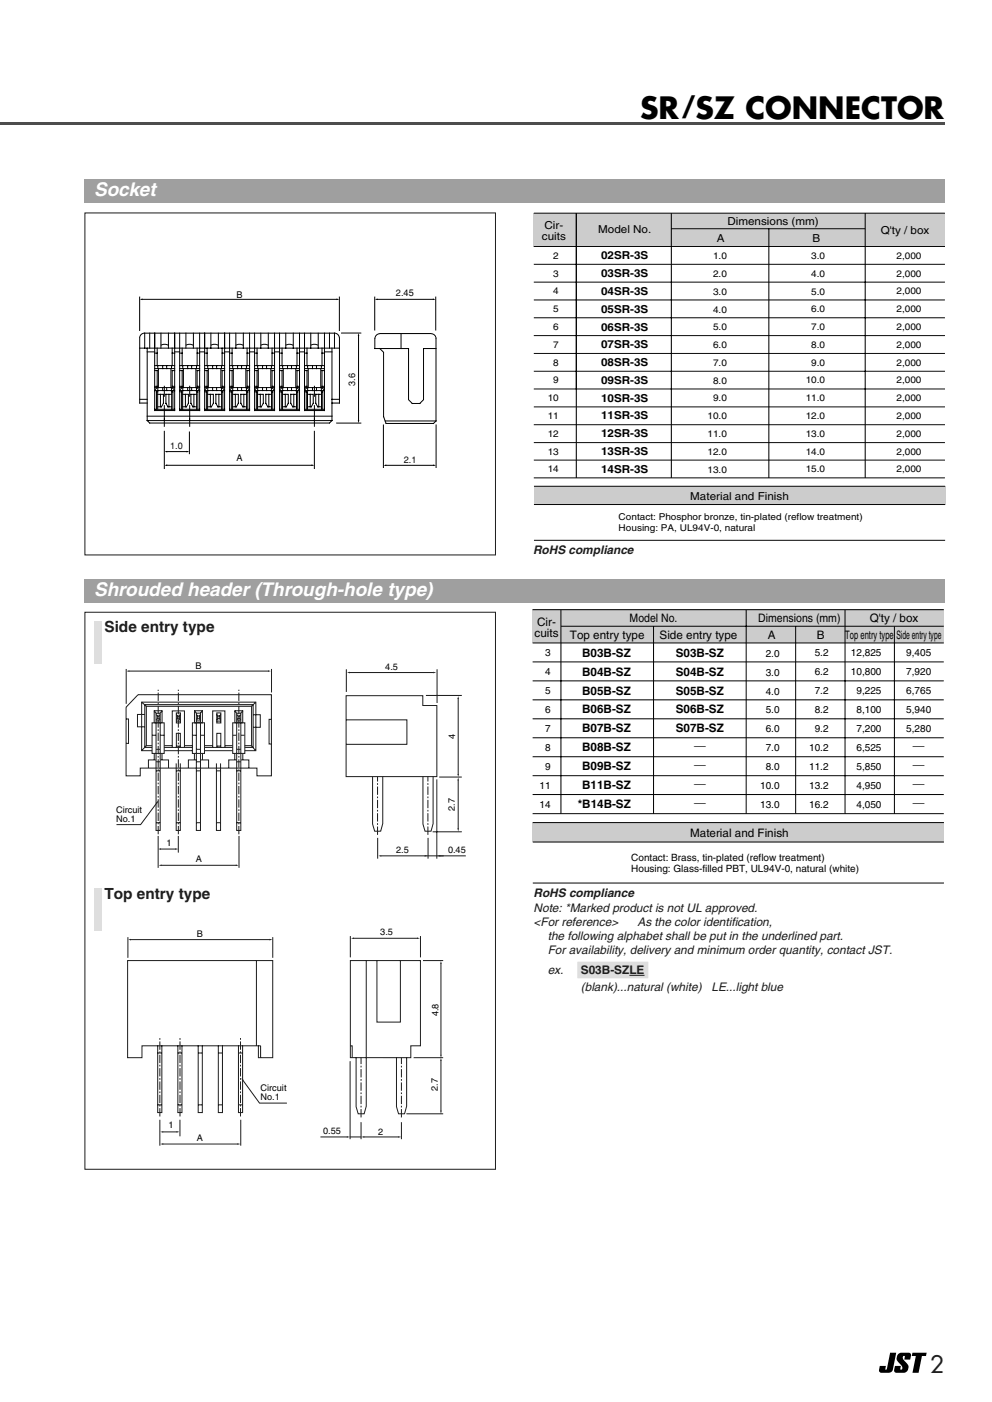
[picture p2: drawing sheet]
<svg xmlns="http://www.w3.org/2000/svg" width="210mm" height="297mm" viewBox="0 0 210 297" stroke-linecap="round" stroke-linejoin="round" font-family="sans-serif">
<path d="M188.3 286.3h1.3l-.7 3.6a.9 .9 0 0 1-.9 .6h-1.5a.49 .49 0 0 1-.5-.6l.2-.8h1.3l-.2 .7h.3zM190.1 286.5l.6-.2h1.6a.49 .49 0 0 1 .5 .6l-.2 .8h-1.3l.2-.7a.48 .48 0 0 0-.5 .4 .48 .48 0 0 0 .3 .5 1.54 1.54 0 0 1 .5 2.4l-.6 .2h-1.5a.49 .49 0 0 1-.5-.6l.2-.8h1.2l-.1 .7a.48 .48 0 0 0 .5-.4 .48 .48 0 0 0-.4-.5 1.54 1.54 0 0 1-.5-2.4zM193.1 286.3h3l-.2 .7h-.8l-.7 3.5h-1.3l.7-3.5h-.9z" fill="#000"/>
<path d="M0 26h199.8v.5h-199.8z" fill="#4d4d4d"/>
<g fill="none" stroke="#000" stroke-width=".21">
<path d="M29.5 62.8v7.2M29.6 73.7h42.2M29.6 71.6v13.7h1.5M30 63.3h41.3M30.6 70.5a1.06 1.06 0 0 0-1.1 1M30.6 70.5v3.2M30.6 70.5h40.2v3.2M31.1 73.7v15.3M31.1 74.5h1.6M31.7 70.5v3.2M32.7 77.4h4.3M32.7 74.7h.6"/>
<path d="M32.7 78h4.3M32.7 70.5v16.4h4.3v-16.4M32.7 78.4h.6v3.4h-.6M33.3 73.7v3.7M33.4 77.4v.6M33.5 78v4M34 73.1a1.53 1.53 0 0 1 1.6 0M34.1 70.5v3.2M34.4 77.4v.6M35.3 77.4v.6M35.6 70.5v3.2M36.2 78v4"/>
<path d="M36.3 77.4v.6M36.4 74.7h.6M36.4 73.7v3.7M37 74.5h1M37 78.4h-.6v3.4h.6M38 70.5v16.4h4.2v-16.4M38 77.4h4.2M38 74.7h.5M38 78h4.2M38 78.4h.5v3.4h-.5M38.5 73.7v3.7M38.7 77.4v.6"/>
<path d="M38.8 78v4M39.3 73.1a1.53 1.53 0 0 1 1.6 0M39.3 70.5v3.2M39.7 77.4v.6M40.6 77.4v.6M40.9 70.5v3.2M41.4 78v4M41.6 77.4v.6M41.7 74.7h.5M41.7 73.7v3.7M42.2 78.4h-.5v3.4h.5M42.2 74.5h1.1"/>
<path d="M43.3 78.4h.5v3.4h-.5M43.3 70.5v16.4h4.2v-16.4M43.3 77.4h4.2M43.3 74.7h.5M43.3 78h4.2M43.8 73.7v3.7M44 77.4v.6M44.1 78v4h.1M44.6 73.1a1.53 1.53 0 0 1 1.6 0M44.6 70.5v3.2M45 77.4v.6M45.8 77.4v.6"/>
<path d="M46.2 70.5v3.2M46.7 78v4h-.1M46.9 77.4v.6M47 73.7v3.7M47 74.7h.5M47.5 78.4h-.5v3.4h.5M47.5 74.5h1.1M48.6 70.5v16.4h4.2v-16.4M48.6 78.4h.5v3.4h-.5M48.6 77.4h4.2M48.6 74.7h.5M48.6 78h4.2"/>
<path d="M49.1 73.7v3.7M49.2 77.4v.6M49.4 78v4h.1M49.9 73.1a1.53 1.53 0 0 1 1.6 0M49.9 70.5v3.2M50.3 77.4v.6M51.1 77.4v.6M51.5 70.5v3.2M52 78v4h-.1M52.1 77.4v.6M52.3 74.7h.5M52.3 73.7v3.7"/>
<path d="M52.8 78.4h-.5v3.4h.5M52.8 74.5h1.1M53.9 77.4h4.2M53.9 74.7h.5M53.9 78h4.2M53.9 70.5v16.4h4.2v-16.4M53.9 78.4h.5v3.4h-.5M54.4 73.7v3.7M54.5 77.4v.6M54.7 78l-.1 4h.2M55.2 73.1a1.53 1.53 0 0 1 1.6 0M55.2 70.5v3.2"/>
<path d="M55.6 77.4v.6M56.4 77.4v.6M56.8 70.5v3.2M57.3 78v4h-.1M57.4 77.4v.6M57.6 74.7h.5M57.6 73.7v3.7M58.1 74.5h1M58.1 78.4h-.5v3.4h.5M59.1 78.4h.6v3.4h-.6M59.1 70.5v16.4h4.3v-16.4M59.1 77.4h4.3"/>
<path d="M59.1 74.7h.6M59.1 78h4.3M59.7 73.7v3.7M59.8 77.4v.6M59.9 78v4h.1M60.5 73.1a1.53 1.53 0 0 1 1.5 0M60.5 70.5v3.2M60.8 77.4v.6M61.7 77.4v.6M62.1 70.5v3.2M62.6 78v4h-.1M62.7 77.4v.6"/>
<path d="M62.8 74.7h.6M62.8 73.7v3.7M63.4 78.4h-.6v3.4h.6M63.4 74.5h1M64.4 70.5v16.4h4.3v-16.4M64.4 78.4h.6v3.4h-.6M64.4 77.4h4.3M64.4 74.7h.6M64.4 78h4.3M65 73.7v3.7M65.1 77.4v.6M65.2 78v4h.1"/>
<path d="M65.7 73.1a1.53 1.53 0 0 1 1.6 0M65.8 70.5v3.2M66.1 77.4v.6M67 77.4v.6M67.3 70.5v3.2M67.9 78l-.1 4h-.1M68 77.4v.6M68.1 74.7h.6M68.1 73.7v3.7M68.7 78.4h-.6v3.4h.6M68.7 74.5h1.5M69.7 70.5v3.2"/>
<path d="M70.2 73.7v15.3M70.7 70.5a1.06 1.06 0 0 1 1.1 1M71.8 62.8v7.2M71.8 71.6v13.7h-1.6M72.2 70.5h4.3M75.9 71v18M79.3 62.8v7.1M79.3 71.6v2.2h7.1v10.8l.8 .8h1.6l.8-.8v-10.8h2.7M79.8 63.3h11.9M80.4 70.6h10.8M80.4 73.8l.8 .8v13.6l.5 1.4h10l.6-.5M80.4 70.6a1.05 1.05 0 0 0-1.1 1.1"/>
<path d="M84.9 70.6v3.2M91.2 70.6a1.05 1.05 0 0 1 1.1 1.1M92.2 62.8v7.1M92.3 71.6v17.5M29.6 84.5h1.5M31.1 89l.6 .5h38l.5-.5M31.1 88.1h39.1M31.1 89h39.1M32.7 82h4.3M32.7 86.6h4.3M33.1 86.6v-3.7h.3v3.7M33.4 83.4h1.2v2l-.4 .7h-.8"/>
<path d="M33.4 82v.7M33.6 82.6l-.3 .3M33.6 82h-.1M33.9 83.4v2.7M34.4 82v.7M34.8 91.2v8.1M35.3 82v.7M35.3 95.6h4.3M35.3 98.5h30.7M35.7 83.4v2.7M36 82.6l.3 .3M36 82h.1"/>
<path d="M36.3 82v.7M36.3 83.4h-1.2v2l.4 .7h.8M36.3 86.6v-3.7h.3v3.7M36.9 82.6v.3M37 82.7l-4.2-.1-.1 .3M38 82h4.2M38 82.9h.4v3.7M38 86.6h4.2M38.6 82.9v3.7M38.6 83.4h1.3v2l-.5 .7h-.8M38.7 82v.7M38.9 82h-.1"/>
<path d="M38.9 82.6l-.3 .3M39.2 83.4v2.7M39.7 82v.7M40.1 91.3v4.8M40.6 82v.7M41 83.4v2.7M41.3 82.6l.3 .3M41.3 82h.1M41.6 82v.7M41.6 86.6v-3.7h.3v3.7M41.6 83.4h-1.2v2l.4 .7h.8M42.2 82.6v.3"/>
<path d="M42.2 82.7l-4.2-.1v.3M43.3 86.6h4.2M43.3 82h4.2M43.3 82.9h.4v3.7M43.9 83.4h1.2v2l-.4 .7h-.8M44 82v.7M44.2 82.6l-.3 .3v3.7M44.5 83.4v2.7M45 82v.7M45.8 82v.7M46.3 83.4v2.7M46.6 82.6l.3 .3"/>
<path d="M46.9 82v.7M46.9 83.4h-1.2v2l.4 .7h.8M46.9 82.9v3.7M46.9 82.9h.3v3.7M47.5 82.6v.3M47.5 82.7l-4.2-.1v.3M48.6 86.6h4.2M48.6 82.7h4.2M48.6 82h4.2M48.6 82.6v.3h.4v3.7M49.2 83.4h1.2v2l-.4 .7h-.8M49.2 82v.7"/>
<path d="M49.5 82.6l-.3 .3v3.7M49.8 83.4v2.7M50.3 82v.7M51.1 82v.7M51.6 83.4v2.7M51.9 82.6l.3 .3M52.1 82v.7M52.2 82.9h.2v3.7M52.2 83.4h-1.2v2l.4 .7h.8M52.2 82.9v3.7M52.7 82.6l.1 .3M53.9 86.6h4.2"/>
<path d="M53.9 82h4.2M53.9 82.7h4.2M53.9 82.6v.3h.3v3.7M54.5 83.4h1.2v2l-.4 .7h-.8M54.5 82v.7M54.8 82.6l-.3 .3v3.7M55.1 83.4v2.7M55.6 82v.7M56.4 82v.7M56.9 83.4v2.7M57.2 82.6l.2 .3M57.4 82v.7"/>
<path d="M57.5 82.9h.2v3.7M57.5 83.4h-1.3v2l.5 .7h.8M57.5 82.9v3.7M58 82.6l.1 .3M59.1 86.6h4.3M59.1 82.7h4.3M59.1 82h4.3M59.2 82.6l-.1 .3h.4v3.7M59.8 83.4h1.2v2l-.4 .7h-.8M59.8 82v.7M60 82.6l-.2 .3v3.7M60.4 83.4v2.7"/>
<path d="M60.8 82v.7M61.7 82v.7M62.2 83.4v2.7M62.5 82.6l.2 .3M62.7 82v.7M62.7 83.4h-1.2v2l.4 .7h.8M62.7 82.9v3.7M62.7 82.9h.3v3.7M63.3 82.6l.1 .3M64.4 86.6h4.3M64.4 82.7h4.3M64.4 82h4.3"/>
<path d="M64.5 82.6l-.1 .3h.4v3.7M65.1 83.4h1.2v2l-.4 .7h-.8M65.1 82v.7M65.3 82.6l-.3 .3 .1 3.7M65.6 83.4v2.7M66.1 82v.7M66.5 91.2v8.1M67 82v.7M67.4 83.4v2.7M67.7 82.6l.3 .3M68 82v.7M68 82.9h.3v3.7"/>
<path d="M68 82.9v3.7M68 83.4h-1.2v2l.4 .7h.8M68.6 82.6v.3M70.2 84.5h1.6M71.1 89.5h5.4M81.1 89.8v9.2M81.5 89.1h10.8M81.6 98.5h10.2M92.3 89.8v9.2"/>
</g>
<path d="M29.5 63.3l.7-.1v.3zM71.2 63.2l.6 .1-.6 .2zM75.9 70.5l.1 .6h-.3zM79.3 63.3l.6-.1v.3zM91.6 63.2l.6 .1-.6 .2zM34.8 98.5l.6-.2v.3zM34.8 95.6l.6-.2v.3zM39.5 95.4l.6 .2-.6 .1zM65.9 98.3l.6 .2-.6 .1zM75.7 88.9h.3l-.1 .6zM81.1 98.5l.6-.2v.3zM91.7 98.3l.6 .2-.6 .1z" fill="#000"/>
<g fill="none" stroke="#000" stroke-width=".21" stroke-dasharray="2 1" stroke-linecap="butt">
<path d="M32.7 82.6l.3-.4 .5-.2M36.1 82l.5 .2 .3 .4M38 82.6l.3-.4 .5-.2M41.4 82l.5 .2 .3 .4M43.3 82.6l.3-.4 .5-.2M46.7 82l.5 .2 .3 .4M48.6 82.6l.3-.4 .5-.2M52 82l.5 .2 .3 .4M53.9 82.6l.3-.4 .4-.2M57.3 82l.5 .2 .2 .4M59.2 82.6l.2-.4 .5-.2M62.6 82l.4 .2 .3 .4"/>
<path d="M64.4 82.6l.3-.4 .5-.2M67.9 82l.4 .2 .3 .4"/>
</g>
<path d="M34.8 81.7v8.5M40.1 81.7v8.5M66.5 81.7v8.5" fill="none" stroke="#000" stroke-width=".21" stroke-dasharray="2.1 2 2.8 0"/>
<path d="M18 45.1h86.8v72.3h-86.8z" fill="none" stroke="#231916" stroke-width=".21"/>
<g fill="#ccc">
<path d="M113 45.1h87v7.1h-87z"/>
<path d="M113 102.9h87v3.9h-87z"/>
</g>
<g fill="none" stroke="#000" stroke-width=".21">
<path d="M113 45.1h87M113 59.7h87M113 52.2h87M113 55.9h87M121.9 45.1v56M142.1 45.1v56M142.1 48.4h41M162.7 48.4v52.7M183.1 45.1v56M113 63.5h87M113 67.2h87M113 71h87"/>
<path d="M113 74.8h87M113 78.6h87M113 82.3h87M113 86.1h87M113 89.9h87M113 93.7h87M113 97.4h87M113 101.1h87M113 106.8h87M113 102.9h87M113 114.3h87"/>
</g>
<path d="M18 129.6h86.8v117.8h-86.8z" fill="none" stroke="#231916" stroke-width=".21"/>
<g fill="#ccc">
<path d="M112.7 129h87v7.1h-87z"/>
<path d="M112.7 174.1h87v4.1h-87z"/>
</g>
<g fill="none" stroke="#000" stroke-width=".21">
<path d="M112.7 129h87M112.7 136.1h87M118.7 129v43.2M118.7 132.5h81M138.3 132.5v39.7M157.9 129v43.2M168.4 132.5v39.7M178.8 129v43.2M189.3 132.5v39.7M112.7 140.1h87M112.7 144.1h87M112.7 148.1h87"/>
<path d="M112.7 152.1h87M112.7 156.1h87M112.7 172.2h87M112.7 160.1h87M112.7 164.1h87M112.7 168.1h87M112.7 174.1h87M112.7 178.2h87M112.7 186.9h87"/>
</g>
<g fill="none" stroke="#231916" stroke-width=".21">
<path d="M26.7 152.2h.5v5.1h-.5M26.7 141.6v7.3M27.2 142h29.6M29.2 147h28.2v17.2h-3v-1.7h-24.7v1.7h-3v-14.5zM30 148.6l1 .9M30.6 151.2h-1.5v2.6h1.5M31 157.8l-1 1.1M32.2 158.9h-2.2v-10.3h24.1v10.3h-2.3M32.2 158.2h-1.6v-9.1h23v9.1h-1.8M32.2 153h2.5v6.4h-2.5zM32.2 157.8h-1.2v-8.3h22.2v8.3h-1.4M32.2 155.6h.8"/>
<path d="M32.6 150.4h1.7v2.6h-1.7zM32.6 150.4l.4 .5M32.6 159.5v1.3M33 150.9h.9v24.8h-.9zM33 158.6h.9M33 152.6h.9M33 151.2l.3 .3M33.3 152.1l-.3 .2M33.3 151.5h.4v.6h-.4zM33.7 152.1l.2 .2M33.9 155.6h.8M33.9 151.2l-.2 .3"/>
<path d="M34.3 159.5v1.3M34.3 150.4l-.4 .5M34.7 158.2h6M34.7 158.9h6M34.7 157.8h1.7M36.4 158.2v-7.8h2.6v7.8M37.3 151.2l.2 .3M37.3 150.9h.9v2.1h-.9zM37.3 152.6h.9M37.3 158.1v-2.9h.9v2.9M37.3 157.9h.8M37.5 152.1l-.2 .2"/>
<path d="M37.5 151.5h.4v.6h-.4zM37.9 152.1l.2 .2M38.1 151.2l-.2 .3M39.1 157.8h1.6M40.7 153h2.6v6.4h-2.6zM40.8 155.6h.7M41.1 159.5v1.3M41.2 150.4h1.6v2.6h-1.6zM41.2 150.4l.3 .5M41.5 150.9h.9v24.8h-.9zM41.5 158.6h.9M41.5 152.6h.9"/>
<path d="M41.6 151.2l.2 .3M41.8 152.1l-.2 .2M41.8 151.5h.4v.6h-.4zM42.2 152.1l.2 .2M42.4 151.2l-.2 .3M42.5 155.6h.8M42.8 159.5v1.3M42.9 150.4l-.5 .5M43.2 158.9h6M43.3 158.2h5.9M43.3 157.8h1.7M45 158.2v-7.8h2.6v7.8"/>
<path d="M45.9 151.2l.2 .3M45.9 150.9h.8v2.1h-.8zM45.9 152.6h.8M45.9 158.1v-2.9h.8v2.9M45.9 157.9h.8M46.1 152.1l-.2 .2M46.1 151.5h.4v.6h-.4zM46.5 152.1l.2 .2M46.7 151.2l-.2 .3M47.6 157.8h1.6M49.2 153h2.6v6.4h-2.6zM49.3 155.6h.7"/>
<path d="M49.7 159.5v1.3M49.7 150.4h1.7v2.6h-1.7zM49.7 150.4l.4 .5M50.1 158.6h.8M50.1 152.6h.8M50.1 150.9h.9v24.8h-.9zM50.1 151.2l.3 .3M50.3 152.1l-.2 .2M50.4 151.5h.4v.6h-.4zM50.8 152.1l.2 .2M51 151.2l-.2 .3M51 155.6h.7"/>
<path d="M51.4 159.5v1.3M51.4 150.4l-.4 .5M53.2 157.8l.9 1.1M53.6 151.2h1.5v2.7h-1.5M54.1 148.6l-.9 .9M57.4 152.2h-.5v5.2h.5M57.4 141.6v4.9M73.2 147.2h16.3v2.1h2.9v15h-19.2zM73.2 152.3h12.9v5.2h-12.9M73.3 141.6v4.8M90.1 147.2h7.6M92.5 141.6v7.2"/>
<path d="M33 160.8h-1.6v1.7M33 174.1h.9M33 163.1h.8M33 161.2h.9M33.5 176.9v6.7M33.9 160.8h1.8v1.7M37.3 161.5v14.2h.9v-14.2M37.3 174.1h.8M37.3 163.1h.8M37.7 176.9v3.5M41.5 160.8h-1.6v1.7M41.5 174.1h.9"/>
<path d="M41.5 163.1h.9M41.5 161.2h.9M42.4 160.8h1.7v1.7M45.8 161.5v14.2h.9v-14.2M45.8 174.1h.9M45.8 163.1h.8M50 160.8h-1.6v1.7M50.1 161.2h.8M50.1 174.1h.8M50.1 163.1h.8M50.6 176.9v6.7M51 160.8h1.7v1.7"/>
<path d="M78.8 164.4v10l.5 1.5h1.2l.5-1.6v-9.9M79.9 177.3v4.4M89.5 164.4v10l.4 1.5h1.3l.4-1.6v-9.9M90.6 177.3v4.4M91.5 176h6.2M92.4 164.9v16.8M92.9 164.4h4.8"/>
</g>
<path d="M33.5 176.6v-30.6M37.7 176.6v-30.6M50.5 176.6v-30.6M79.9 176.7v-12.3M90.5 176.7v-12.3" fill="none" stroke="#231916" stroke-width=".21" stroke-dasharray="1.8 .4 .4 .4" stroke-linecap="butt"/>
<g fill="#231916">
<path d="M56.7 141.8l.6 .2-.6 .2z"/>
<path d="M26.7 142l.7-.1v.3z"/>
</g>
<path d="M33.9 179.7h3.3" fill="none" stroke="#231916" stroke-width=".21"/>
<g fill="#231916">
<path d="M37.1 179.5l.6 .2-.6 .1z"/>
<path d="M33.4 179.7l.7-.2v.3z"/>
</g>
<path d="M34.1 183.1h15.9" fill="none" stroke="#231916" stroke-width=".21"/>
<g fill="#231916">
<path d="M49.9 182.9l.6 .2-.6 .2z"/>
<path d="M33.6 183.1l.6-.2v.4z"/>
</g>
<path d="M33.2 169.8l-3.4 4.7h-5.2" fill="none" stroke="#231916" stroke-width=".21"/>
<path d="M33 169.8l.5-.4-.2 .6z" fill="#231916"/>
<path d="M80.6 181.1h13.3" fill="none" stroke="#231916" stroke-width=".21"/>
<g fill="#231916">
<path d="M89.8 180.9l.7 .2-.7 .2z"/>
<path d="M80.1 181.1l.6-.1v.3z"/>
</g>
<path d="M97 165v10.4" fill="none" stroke="#231916" stroke-width=".21"/>
<g fill="#231916">
<path d="M96.8 175.3h.3l-.1 .6z"/>
<path d="M96.9 164.5l.2 .6h-.3z"/>
</g>
<path d="M97 147.8v16.1" fill="none" stroke="#231916" stroke-width=".21"/>
<g fill="#231916">
<path d="M96.8 163.8h.3l-.1 .6z"/>
<path d="M96.9 147.3l.2 .6h-.3z"/>
</g>
<path d="M73.9 142.3h17.9" fill="none" stroke="#231916" stroke-width=".21"/>
<g fill="#231916">
<path d="M91.7 142.2l.6 .1-.6 .2z"/>
<path d="M73.4 142.3l.6-.1v.3z"/>
</g>
<path d="M93 181.1h5.6" fill="none" stroke="#231916" stroke-width=".21"/>
<path d="M92.5 181.1l.6-.1v.3z" fill="#231916"/>
<g fill="none" stroke="#231916" stroke-width=".21">
<path d="M27.1 198.3v4.4M27.6 198.8h29.6M57.7 198.3v4.4M74.1 198.1v4.5M89 198.1v4.5M27 203.3h30.7v20.5h-3v-2.5h-24.7v2.5h-3zM54.3 203.3v18M74.1 203.3h14.9v18h-2.1v2.5h-12.8zM77.5 203.3v30.8l-.4 1.6h-1.3l-.5-1.5v-10.4M79.8 203.3v13h4.9v-13M89.5 203.3h4.3M33.4 221.3v14.1h.8v-14.1"/>
<path d="M33.4 233.8h.8M33.4 222.8h.8M33.8 237v5.4M37.6 221.3v14.1h.9v-14.1M37.6 233.8h.8M37.6 222.8h.8M38.1 237v3.5M41.9 221.3v14.1h.9v-14.1M41.9 233.8h.9M41.9 222.8h.9M46.2 221.3v14.1h.9v-14.1M46.2 233.8h.8"/>
<path d="M46.2 222.8h.8M50.5 221.3v14.1h.8v-14.1M50.5 233.8h.8M50.5 222.8h.8M50.9 237v5.4M54.7 221.3h.4M55.1 221.3v2.5zM74.1 224.6v16.5M74.1 221.3h.4v2.5M76.4 237.5v3.6M83.9 223.8v10.4l.4 1.5h1.3l.4-1.6v-10.3M84.9 237.5v3.6"/>
<path d="M86 235.7h7.8M87.5 223.8h6.3"/>
</g>
<path d="M33.8 236.3v-16.7M38.1 236.3v-16.7M50.9 236.3v-16.7M76.4 236.5v-12.7M84.9 236.5v-12.7" fill="none" stroke="#231916" stroke-width=".21" stroke-dasharray="1.8 .4 .4 .4" stroke-linecap="butt"/>
<g fill="#231916">
<path d="M57 198.7l.7 .1-.7 .2z"/>
<path d="M27.1 198.8l.6-.1v.3z"/>
</g>
<path d="M74.8 198.6h13.5" fill="none" stroke="#231916" stroke-width=".21"/>
<g fill="#231916">
<path d="M88.2 198.4l.6 .2-.6 .1z"/>
<path d="M74.3 198.6l.6-.2v.3z"/>
</g>
<path d="M93.3 203.9v19.4" fill="none" stroke="#231916" stroke-width=".21"/>
<g fill="#231916">
<path d="M93.1 223.2h.4l-.2 .6z"/>
<path d="M93.3 203.4l.2 .6h-.4z"/>
</g>
<path d="M93.3 224.4v10.8" fill="none" stroke="#231916" stroke-width=".21"/>
<g fill="#231916">
<path d="M93.1 235h.4l-.2 .7z"/>
<path d="M93.3 223.9l.2 .6h-.4z"/>
</g>
<path d="M77 240.6h7.4" fill="none" stroke="#231916" stroke-width=".21"/>
<g fill="#231916">
<path d="M84.3 240.4l.6 .2-.6 .2z"/>
<path d="M76.5 240.6l.6-.2v.4z"/>
</g>
<path d="M34.4 239.5h3.1" fill="none" stroke="#231916" stroke-width=".21"/>
<g fill="#231916">
<path d="M37.4 239.4l.6 .1-.6 .2z"/>
<path d="M33.9 239.5l.6-.1v.3z"/>
</g>
<path d="M34.4 242.1h16" fill="none" stroke="#231916" stroke-width=".21"/>
<g fill="#231916">
<path d="M50.3 241.9l.6 .2-.6 .2z"/>
<path d="M33.9 242.1l.6-.2v.4z"/>
</g>
<path d="M51.4 228.5l3.5 4.9h5.8" fill="none" stroke="#231916" stroke-width=".21"/>
<path d="M51.1 228.1l.5 .4-.3 .2z" fill="#231916"/>
<path d="M67.8 240.6h5.7" fill="none" stroke="#231916" stroke-width=".21"/>
<path d="M73.4 240.4l.6 .2-.6 .2z" fill="#231916"/>
<path d="M74 240.6h2.5" fill="none" stroke="#231916" stroke-width=".21"/>
<g fill="#dcdddd">
<path d="M19.9 188h1.5v9h-1.5z"/>
<path d="M19.9 131.5h1.5v9h-1.5z"/>
</g>
<path d="M17.9 38h182v5h-182z" fill="#9f9fa0"/>
<path d="M122.1 205.3h15.1" fill="none" stroke="#dcdddd" stroke-width="3.5" stroke-linecap="butt"/>
<path d="M133.2 206.4h3.2" fill="none" stroke="#231916" stroke-width=".21"/>
<path d="M17.9 122.5h182v5h-182z" fill="#9f9fa0"/>
<text font-size="6.3" x="135.4" y="25.2">SR SZ CONNECTOR</text>
<text font-size="5.3" x="144.2" y="24.6">/</text>
<text font-size="5" fill="#231916" x="196.8" y="290.5">2</text>
<g font-size="4" fill="#fff">
<text x="19.9" y="41.6">Socket</text>
<text x="19.9" y="126.1">Shrouded header (Through-hole type)</text>
</g>
<g font-size="3.2" fill="#231916">
<text x="22.1" y="133.8">Side entry type</text>
<text x="22.1" y="190.3">Top entry type</text>
</g>
<g font-size="2.5" fill="#231916">
<text x="112.8" y="117.2">RoHS compliance</text>
<text x="112.9" y="189.9">RoHS compliance</text>
<text x="112.9" y="192.9">Note: *Marked product is not UL approved.</text>
<text x="112.9" y="195.9">&lt;For reference&gt;</text>
<text x="134.9" y="195.9">As the color identification,</text>
<text x="115.9" y="198.9">the following alphabet shall be put in the underlined part.</text>
<text x="115.9" y="201.9">For availability, delivery and minimum order quantity, contact JST.</text>
<text x="115.9" y="206.1">ex.</text>
<text x="122.9" y="206.1">S03B-SZLE-</text>
<text x="122.9" y="209.6">(blank)...natural (white)</text>
<text x="150.5" y="209.6">LE...light blue</text>
</g>
<g font-size="2.5">
<text x="133.2" y="131.6">Model No.</text>
<text x="160.4" y="131.6">Dimensions (mm)</text>
<text x="184" y="131.6">Q'ty / box</text>
<text x="113.1" y="134.9">cuits</text>
<text x="113.7" y="132.4">Cir-</text>
<text x="120.6" y="135.3">Top entry type</text>
<text x="139.6" y="135.3">Side entry type</text>
<text x="162.5" y="135.3">A</text>
<text x="172.8" y="135.3">B</text>
<text x="178.9" y="135.3">Top entry type</text>
<text x="189.7" y="135.3">Side entry type</text>
<text x="123.2" y="139">B03B-SZ</text>
<text x="123.2" y="143">B04B-SZ</text>
<text x="143" y="139">S03B-SZ</text>
<text x="143" y="143">S04B-SZ</text>
<text x="123.2" y="147">B05B-SZ</text>
<text x="143" y="147">S05B-SZ</text>
<text x="123.2" y="151">B06B-SZ</text>
<text x="123.2" y="155">B07B-SZ</text>
<text x="143" y="151">S06B-SZ</text>
<text x="143" y="155">S07B-SZ</text>
<text x="123.2" y="159">B08B-SZ</text>
<text x="146.9" y="159">―</text>
<text x="193.2" y="158.9">―</text>
<text x="123.2" y="163">B09B-SZ</text>
<text x="123.2" y="167">B11B-SZ</text>
<text x="146.9" y="163">―</text>
<text x="146.9" y="167">―</text>
<text x="193.2" y="162.9">―</text>
<text x="193.2" y="166.9">―</text>
<text x="122.2" y="171">*B14B-SZ</text>
<text x="146.9" y="171">―</text>
<text x="193.2" y="170.9">―</text>
<text x="146" y="177.2">Material and Finish</text>
</g>
<g font-size="2.3">
<text x="153.9" y="47.6">Dimensions (mm)</text>
<text x="114.7" y="50.7">cuits</text>
<text x="115.2" y="48.4">Cir-</text>
<text x="126.6" y="49.4">Model No.</text>
<text x="151.7" y="51.2">A</text>
<text x="171.9" y="51.2">B</text>
<text x="186.4" y="49.5">Q'ty / box</text>
<text x="127.2" y="54.9">02SR-3S</text>
<text x="127.2" y="58.7">03SR-3S</text>
<text x="127.2" y="62.4">04SR-3S</text>
<text x="127.2" y="66.2">05SR-3S</text>
<text x="127.2" y="69.9">06SR-3S</text>
<text x="127.2" y="73.7">07SR-3S</text>
<text x="127.2" y="77.5">08SR-3S</text>
<text x="127.2" y="81.2">09SR-3S</text>
<text x="127.2" y="85">10SR-3S</text>
<text x="127.2" y="88.8">11SR-3S</text>
<text x="127.2" y="92.5">12SR-3S</text>
<text x="127.2" y="96.3">13SR-3S</text>
<text x="127.2" y="100">14SR-3S</text>
<text x="146.1" y="105.9">Material and Finish</text>
</g>
<g font-size="2.1">
<text x="115.3" y="138.9">3</text>
<text x="115.3" y="142.9">4</text>
<text x="162" y="139">2.0</text>
<text x="162" y="143">3.0</text>
<text x="172.4" y="138.9">5.2</text>
<text x="172.4" y="142.9">6.2</text>
<text x="180.1" y="138.9">12,825</text>
<text x="180.1" y="142.9">10,800</text>
<text x="191.8" y="138.9">9,405</text>
<text x="191.8" y="142.9">7,920</text>
<text x="115.3" y="146.9">5</text>
<text x="162" y="147">4.0</text>
<text x="172.4" y="146.9">7.2</text>
<text x="181.2" y="146.9">9,225</text>
<text x="191.8" y="146.9">6,765</text>
<text x="115.3" y="150.9">6</text>
<text x="115.3" y="154.9">7</text>
<text x="162" y="151">5.0</text>
<text x="162" y="155">6.0</text>
<text x="172.4" y="150.9">8.2</text>
<text x="172.4" y="154.9">9.2</text>
<text x="181.2" y="150.9">8,100</text>
<text x="181.2" y="154.9">7,200</text>
<text x="191.8" y="150.9">5,940</text>
<text x="191.8" y="154.9">5,280</text>
<text x="115.3" y="158.9">8</text>
<text x="162" y="159">7.0</text>
<text x="171.2" y="158.9">10.2</text>
<text x="181.2" y="158.9">6,525</text>
<text x="114.2" y="166.9">11</text>
<text x="115.3" y="162.9">9</text>
<text x="160.8" y="167">10.0</text>
<text x="162" y="163">8.0</text>
<text x="171.2" y="162.9">11.2</text>
<text x="171.2" y="166.9">13.2</text>
<text x="181.2" y="162.9">5,850</text>
<text x="181.2" y="166.9">4,950</text>
<text x="114.2" y="170.9">14</text>
<text x="160.8" y="171">13.0</text>
<text x="171.2" y="170.9">16.2</text>
<text x="181.2" y="170.9">4,050</text>
<text x="133.6" y="182.1">Contact: Brass, tin-plated (reflow treatment)</text>
<text x="133.6" y="184.6">Housing: Glass-filled PBT, UL94V-0, natural (white)</text>
</g>
<g font-size="2">
<text x="117.1" y="54.8">2</text>
<text x="117.1" y="58.6">3</text>
<text x="150.9" y="54.8">1.0</text>
<text x="150.9" y="58.6">2.0</text>
<text x="171.7" y="54.8">3.0</text>
<text x="171.7" y="58.6">4.0</text>
<text x="189.7" y="54.8">2,000</text>
<text x="189.7" y="58.6">2,000</text>
<text x="117.1" y="62.3">4</text>
<text x="150.9" y="62.4">3.0</text>
<text x="171.7" y="62.3">5.0</text>
<text x="189.7" y="62.3">2,000</text>
<text x="117.1" y="66.1">5</text>
<text x="117.1" y="69.8">6</text>
<text x="150.9" y="66.1">4.0</text>
<text x="150.9" y="69.9">5.0</text>
<text x="171.7" y="66.1">6.0</text>
<text x="171.7" y="69.9">7.0</text>
<text x="189.7" y="66.1">2,000</text>
<text x="189.7" y="69.8">2,000</text>
<text x="117.1" y="73.6">7</text>
<text x="117.1" y="77.4">8</text>
<text x="150.9" y="73.7">6.0</text>
<text x="150.9" y="77.4">7.0</text>
<text x="171.7" y="73.6">8.0</text>
<text x="171.7" y="77.4">9.0</text>
<text x="189.7" y="73.6">2,000</text>
<text x="189.7" y="77.4">2,000</text>
<text x="117.1" y="81.1">9</text>
<text x="150.9" y="81.2">8.0</text>
<text x="170.5" y="81.1">10.0</text>
<text x="189.7" y="81.1">2,000</text>
<text x="115.9" y="84.9">10</text>
<text x="115.9" y="88.7">11</text>
<text x="149.7" y="88.7">10.0</text>
<text x="150.9" y="85">9.0</text>
<text x="170.5" y="84.9">11.0</text>
<text x="170.5" y="88.7">12.0</text>
<text x="189.7" y="84.9">2,000</text>
<text x="189.7" y="88.7">2,000</text>
<text x="115.9" y="92.4">12</text>
<text x="149.7" y="92.5">11.0</text>
<text x="170.5" y="92.4">13.0</text>
<text x="189.7" y="92.4">2,000</text>
<text x="115.9" y="96.2">13</text>
<text x="115.9" y="100">14</text>
<text x="149.7" y="96.3">12.0</text>
<text x="149.7" y="100">13.0</text>
<text x="170.5" y="96.2">14.0</text>
<text x="170.5" y="100">15.0</text>
<text x="189.7" y="96.2">2,000</text>
<text x="189.7" y="100">2,000</text>
<text x="130.9" y="110">Contact: Phosphor bronze, tin-plated (reflow treatment)</text>
<text x="130.9" y="112.3">Housing: PA, UL94V-0, natural</text>
</g>
<g font-size="1.9">
<text x="50" y="63">B</text>
<text x="83.8" y="62.7">2.45</text>
<text x="75.1" y="81.7" transform="rotate(-90 75.1 81.7)">3.6</text>
<text x="36" y="95.1">1.0</text>
<text x="50" y="97.6">A</text>
<text x="85.4" y="98">2.1</text>
<text x="41.4" y="141.5">B</text>
<text x="81.5" y="141.8">4.5</text>
<text x="96.3" y="156.4" transform="rotate(-90 96.3 156.4)">4</text>
<text x="24.6" y="172">Circuit</text>
<text x="24.6" y="173.9">No.1</text>
<text x="96.3" y="171.6" transform="rotate(-90 96.3 171.6)">2.7</text>
<text x="35.2" y="179.1">1</text>
<text x="41.4" y="182.4">A</text>
<text x="83.8" y="180.5">2.5</text>
<text x="94.8" y="180.5">0.45</text>
<text x="80.5" y="198">3.5</text>
<text x="41.6" y="198.3">B</text>
<text x="92.8" y="215.1" transform="rotate(-90 92.8 215.1)">4.8</text>
<text x="55.1" y="230.8">Circuit</text>
<text x="55.1" y="232.8">No.1</text>
<text x="92.7" y="230.8" transform="rotate(-90 92.7 230.8)">2.7</text>
<text x="35.6" y="238.6">1</text>
<text x="68.4" y="239.9">0.55</text>
<text x="41.6" y="241.5">A</text>
<text x="80" y="240.1">2</text>
</g>
</svg>
